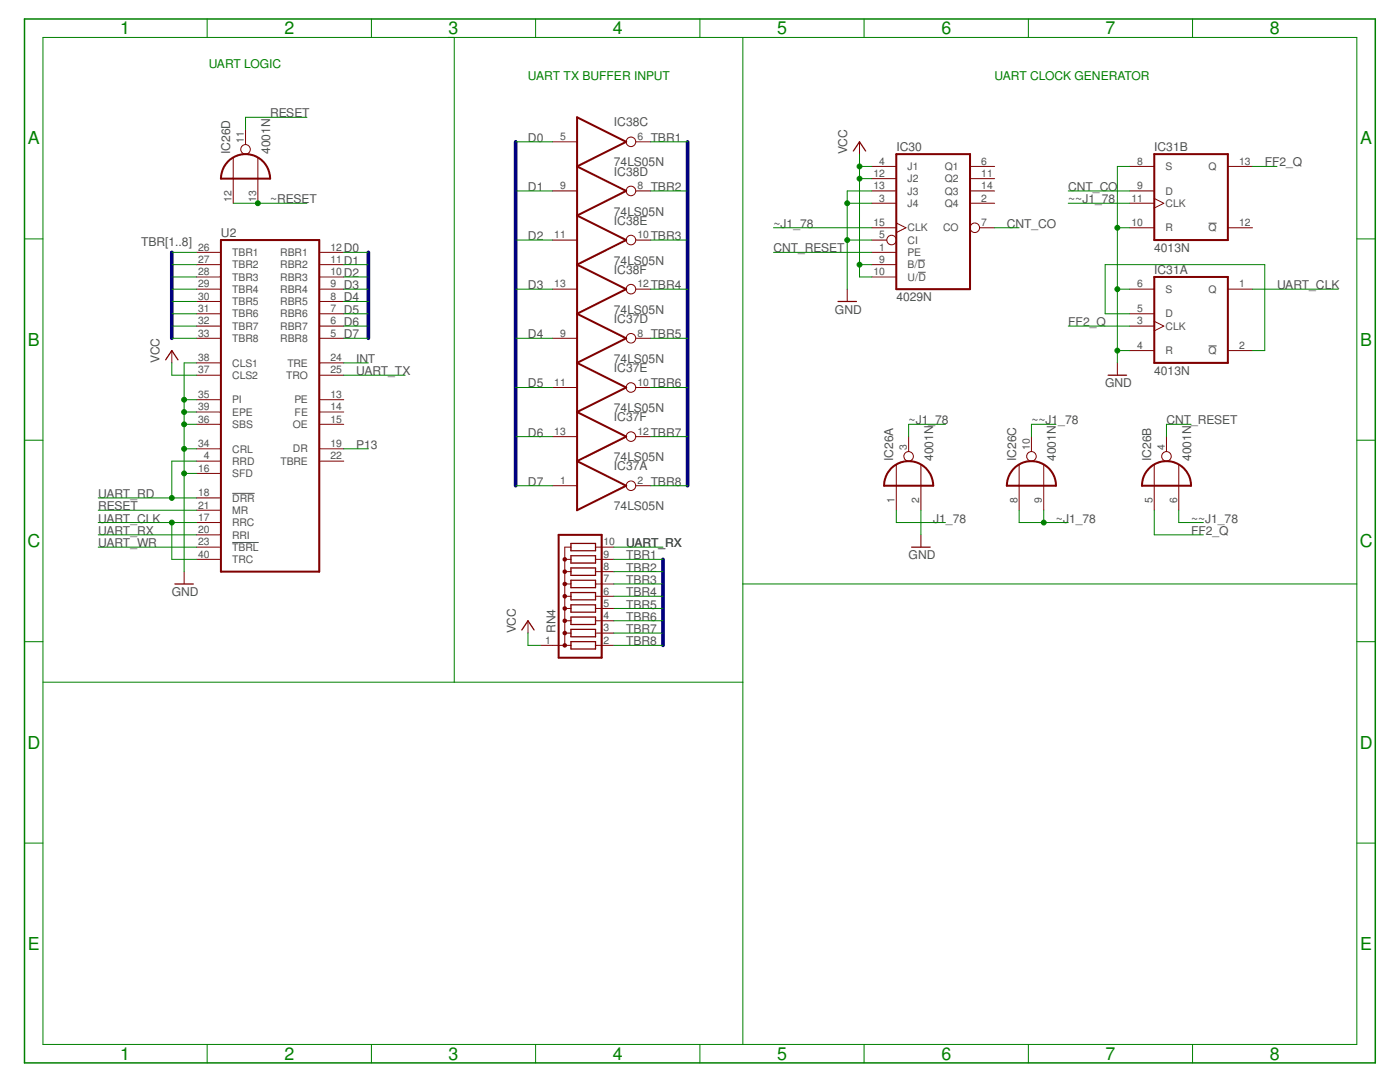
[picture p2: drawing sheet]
<svg xmlns="http://www.w3.org/2000/svg" width="279mm" height="216mm" viewBox="0 0 279 216" stroke-linecap="round" stroke-linejoin="round" font-family="sans-serif">
<path d="M183.1 51.9h1.5M183.2 54.3h1.5M241.2 44.5h1.6M241.2 69h1.6M46.4 98.4h4.4M46.4 108.2h5.2" fill="none" stroke="#505050" stroke-width=".2"/>
<g fill="none" stroke="#800000" stroke-width=".4">
<path d="M45.4 32.3a4.9 4.9 0 0 1 5.4-1.2 4.9 4.9 0 0 1 3.1 4.5h-9.8l.2-1.2a4.8 4.8 0 0 1 1.1-2.1zM115.2 23.4l9.8 4.9-9.8 4.9 9.8 4.9-9.8 4.9 9.8 4.9-9.8 4.9 9.8 4.9-9.8 4.9 9.8 4.9-9.8 4.9 9.8 4.9-9.8 4.9 9.8 4.9-9.8 4.9 9.8 4.9-9.8 4.9zM178.9 30.8h14.7v26.9h-14.7zM230.4 30.8h14.6v17.1h-14.6zM44.1 47.9h19.6v66.2h-19.6zM230.4 55.3h14.6v17.1h-14.6zM177.8 93.6a4.9 4.9 0 0 1 5.3-1.3 4.9 4.9 0 0 1 3.1 4.6h-9.8a4.9 4.9 0 0 1 1.4-3.3zM202.3 93.6a4.9 4.9 0 0 1 5.3-1.2 4.9 4.9 0 0 1 3.1 4.5h-9.8l.1-.6a5.1 5.1 0 0 1 1.3-2.7zM229.2 93.6a4.9 4.9 0 0 1 5.4-1.2 4.9 4.9 0 0 1 3.1 4.5h-9.8a4.8 4.8 0 0 1 1.3-3.3zM111.5 106.7h8.6v24.5h-8.6z"/>
<circle cx="112.7" cy="114.1" r=".25"/>
<circle cx="112.7" cy="116.5" r=".25"/>
<circle cx="112.7" cy="111.6" r=".25"/>
<circle cx="112.7" cy="119" r=".25"/>
<circle cx="112.7" cy="121.4" r=".25"/>
<circle cx="112.7" cy="123.9" r=".25"/>
<circle cx="112.7" cy="126.3" r=".25"/>
<circle cx="112.7" cy="128.8" r=".25"/>
</g>
<g fill="none" stroke="#800000" stroke-width=".2">
<path d="M46.5 31.5v9.1M49 25.8v3.1M51.5 31.5v9.1M110.3 38.1h4.9M110.3 28.3h4.9M126.9 38.1h3M126.9 28.3h3M171.5 28.3v2.5M174 33.2h4.9M174 35.6h4.9M174 38.1h4.9M193.6 33.2h4.9"/>
<path d="M193.6 35.6h4.9M193.6 38.1h4.9M225.4 33.2h5M225.4 38.1h5M230.4 39.6l1.9 1-1.9 .9M245 33.2h5M39.2 57.7h4.9M39.2 55.3h4.9M39.2 52.8h4.9M39.2 50.4h4.9M63.7 57.7h4.9M63.7 55.3h4.9"/>
<path d="M63.7 52.8h4.9M63.7 50.4h4.9M110.3 57.7h4.9M110.3 47.9h4.9M126.9 57.7h3M126.9 47.9h3M169.1 57.7v2.5M174 55.3h4.9M174 52.8h4.9M174 50.4h4.9M174 40.6h4.9M174 47.9h3"/>
<path d="M174 45.4h4.9M178.9 44.5l1.9 .9-1.9 1M193.6 40.6h4.9M195.5 45.4h3M225.4 57.7h5M225.4 40.6h5M225.4 45.4h5M245 57.7h5M245 45.4h5M34.3 70v2.4M39.2 67.5h4.9M39.2 65.1h4.9"/>
<path d="M39.2 62.6h4.9M39.2 60.2h4.9M39.2 79.8h4.9M39.2 72.4h4.9M39.2 74.9h4.9M63.7 67.5h4.9M63.7 65.1h4.9M63.7 62.6h4.9M63.7 60.2h4.9M63.7 79.8h4.9M63.7 72.4h4.9M63.7 74.9h4.9"/>
<path d="M110.3 67.5h4.9M110.3 77.3h4.9M126.9 67.5h3M126.9 77.3h3M223 72.4v2.5M225.4 65.1h5M225.4 62.6h5M225.4 70h5M230.4 64.1l1.9 1-1.9 .9M245 70h5M39.2 92h4.9M39.2 82.2h4.9"/>
<path d="M39.2 84.7h4.9M39.2 94.5h4.9M39.2 99.4h4.9M39.2 89.6h4.9M63.7 92h4.9M63.7 82.2h4.9M63.7 84.7h4.9M63.7 89.6h4.9M110.3 96.9h4.9M110.3 87.1h4.9M126.9 96.9h3M126.9 87.1h3"/>
<path d="M178.9 92.8v9M181.3 87.1v3M183.8 92.8v9M203.4 92.8v9M205.8 87.1v3M208.3 92.8v9M230.4 92.8v9M232.8 87.1v3M235.2 92.8v9M36.7 114.1v2.4M39.2 104.3h4.9M39.2 106.7h4.9"/>
<path d="M39.2 101.8h4.9M39.2 109.2h4.9M39.2 111.6h4.9M112.7 111.6h1.2M112.7 119h1.2M112.7 116.5h1.2M112.7 114.1h1.2M113.9 109.2h-1.2v19.6M118.9 109.2h3.6M118.9 111.6h3.6M118.9 119h3.6M118.9 116.5h3.6"/>
<path d="M118.9 114.1h3.6M183.8 106.7v2.5M105.4 123.9v2.4M107.8 128.8h6.1M112.7 126.3h1.2M112.7 123.9h1.2M112.7 121.4h1.2M118.9 128.8h3.6M118.9 126.3h3.6M118.9 123.9h3.6M118.9 121.4h3.6"/>
<circle cx="49" cy="29.8" r=".95"/>
<circle cx="125.9" cy="38.1" r=".95"/>
<circle cx="125.9" cy="28.3" r=".95"/>
<circle cx="125.9" cy="57.7" r=".95"/>
<circle cx="125.9" cy="47.9" r=".95"/>
<circle cx="177.9" cy="47.9" r=".95"/>
<circle cx="194.5" cy="45.4" r=".95"/>
<circle cx="125.9" cy="77.3" r=".95"/>
<circle cx="125.9" cy="67.5" r=".95"/>
<circle cx="125.9" cy="96.9" r=".95"/>
<circle cx="125.9" cy="87.1" r=".95"/>
<circle cx="181.3" cy="91.1" r=".95"/>
<circle cx="205.8" cy="91.1" r=".95"/>
<circle cx="232.8" cy="91.1" r=".95"/>
</g>
<g fill="none" stroke="#800000" stroke-width=".25">
<path d="M170.3 30.1l1.2-1.8 1.3 1.8M33.1 71.8l1.2-1.8 1.2 1.8M167.2 60.2h3.7M221.1 74.9h3.7M34.9 116.5h3.7M113.9 108.4h5v1.5h-5zM113.9 110.9h5v1.5h-5zM113.9 113.3h5v1.5h-5zM113.9 115.8h5v1.5h-5zM113.9 118.2h5v1.5h-5zM181.9 109.2h3.7M104.1 125.7l1.3-1.8 1.2 1.8"/>
<path d="M113.9 128h5v1.5h-5zM113.9 120.7h5v1.5h-5zM113.9 123.1h5v1.5h-5zM113.9 125.6h5v1.5h-5z"/>
</g>
<path d="M102.9 28.3v68.6M137.2 28.3v68.6M34.3 50.4v17.1M73.5 50.4v17.1M132.3 111.6v17.2" fill="none" stroke="#000080" stroke-width=".74"/>
<path d="M4.9 3.8h269.6v208.3h-269.6z" fill="none" stroke="#008000" stroke-width=".3"/>
<g fill="none" stroke="#008000" stroke-width=".2">
<path d="M8.6 7.5h262.2v200.9h-262.2zM41.3 3.8v3.7M74.1 3.8v3.7M90.7 7.5v128.6M106.9 3.8v3.7M139.7 3.8v3.7M148.3 7.5v200.9M172.4 3.8v3.7M205.2 3.8v3.7M238 3.8v3.7M61.3 23.4h-12.3v2.4M102.9 38.1h7.4"/>
<path d="M102.9 28.3h7.4M129.9 38.1h7.3M129.9 28.3h7.3M171.5 33.2h2.5M171.5 30.8v24.5h2.5M171.5 35.6h2.5M174 38.1h-4.9v19.6M213.2 38.1h12.2M225.4 33.2h-2.4v39.2M250 33.2h4.8M4.9 47.7h3.7M34.3 57.7h4.9"/>
<path d="M34.3 52.8h4.9M34.3 55.3h4.9M34.3 50.4h4.9M46.5 40.6h14.8M68.6 57.7h4.9M68.6 52.8h4.9M68.6 55.3h4.9M68.6 50.4h4.9M102.9 47.9h7.4M102.9 57.7h7.4M129.9 47.9h7.3M129.9 57.7h7.3"/>
<path d="M154.4 45.4h19.6M154.4 50.4h19.6M169.1 40.6h4.9M169.1 47.9h4.9M171.5 52.8h2.5M198.5 45.4h4.9M213.2 40.6h12.2M223 57.7h2.4M223 45.4h2.4M250 57.7h17.1M270.8 47.7h3.7M34.3 72.4v2.5h4.9"/>
<path d="M34.3 67.5h4.9M34.3 60.2h4.9M34.3 62.6h4.9M34.3 65.1h4.9M36.7 79.8h2.5M39.2 72.4h-2.5v41.7M68.6 72.4h4.9M68.6 74.9h12.3M68.6 67.5h4.9M68.6 60.2h4.9M68.6 62.6h4.9M68.6 65.1h4.9"/>
<path d="M102.9 67.5h7.4M102.9 77.3h7.4M129.9 67.5h7.3M129.9 77.3h7.3M213.2 65.1h12.2M223 70h2.4M225.4 62.6h-4.8v-9.8h31.8v17.2h-2.4M4.9 87.8h3.7M19.6 99.4h19.6M36.7 82.2h2.5M36.7 84.7h2.5M36.7 94.5h2.5"/>
<path d="M36.7 89.6h2.5M39.2 92h-4.9v7.4M68.6 89.6h4.9M102.9 87.1h7.4M102.9 96.9h7.4M129.9 87.1h7.3M129.9 96.9h7.3M188.7 84.7h-7.4v2.4M210.7 84.7h-4.9v2.4M237.7 84.7h-4.9v2.4M270.8 87.8h3.7M19.6 101.8h19.6"/>
<path d="M19.6 104.3h19.6M19.6 106.7h19.6M19.6 109.2h19.6M34.3 104.3v7.3h4.9M122.5 111.6h9.8M122.5 114.1h9.8M122.5 116.5h9.8M122.5 119h9.8M122.5 109.2h9.8M148.3 116.5h122.5M178.9 101.8v2.5h9.8M183.8 101.8v4.9"/>
<path d="M203.4 101.8v2.5h9.8M208.3 101.8v2.5M230.4 101.8v4.9h9.8M235.2 101.8v2.5h5M4.9 128h3.7M8.6 136.1h139.7M105.4 126.3v2.5h2.4M122.5 128.8h9.8M122.5 121.4h9.8M122.5 123.9h9.8M122.5 126.3h9.8M270.8 128h3.7"/>
<path d="M4.9 168.2h3.7M270.8 168.2h3.7M41.3 208.4v3.7M74.1 208.4v3.7M106.9 208.4v3.7M139.7 208.4v3.7M172.4 208.4v3.7M205.2 208.4v3.7M238 208.4v3.7"/>
</g>
<g fill="#008000" stroke="#008000" stroke-width=".2">
<circle cx="36.7" cy="79.8" r=".49"/>
<circle cx="36.7" cy="82.2" r=".49"/>
<circle cx="36.7" cy="84.7" r=".49"/>
<circle cx="36.7" cy="94.5" r=".49"/>
<circle cx="36.7" cy="89.6" r=".49"/>
<circle cx="169.1" cy="40.6" r=".49"/>
<circle cx="169.1" cy="47.9" r=".49"/>
<circle cx="223" cy="70" r=".49"/>
<circle cx="223" cy="45.4" r=".49"/>
<circle cx="223" cy="57.7" r=".49"/>
<circle cx="171.5" cy="33.2" r=".49"/>
<circle cx="171.5" cy="35.6" r=".49"/>
<circle cx="171.5" cy="52.8" r=".49"/>
<circle cx="51.5" cy="40.6" r=".49"/>
<circle cx="34.3" cy="99.4" r=".49"/>
<circle cx="34.3" cy="104.3" r=".49"/>
<circle cx="208.3" cy="104.3" r=".49"/>
</g>
<g font-size="3.6" fill="#008000">
<text x="24" y="6.9">1</text>
<text x="56.8" y="6.9">2</text>
<text x="89.5" y="6.9">3</text>
<text x="122.3" y="6.9">4</text>
<text x="155.1" y="6.9">5</text>
<text x="187.9" y="6.9">6</text>
<text x="220.6" y="6.9">7</text>
<text x="253.4" y="6.9">8</text>
<text x="5.5" y="28.8">A</text>
<text x="271.4" y="28.8">A</text>
<text x="5.5" y="69">B</text>
<text x="271.4" y="69">B</text>
<text x="5.5" y="109.2">C</text>
<text x="271.4" y="109.2">C</text>
<text x="5.5" y="149.4">D</text>
<text x="271.4" y="149.4">D</text>
<text x="5.5" y="189.6">E</text>
<text x="271.4" y="189.6">E</text>
<text x="24" y="211.5">1</text>
<text x="56.8" y="211.5">2</text>
<text x="89.5" y="211.5">3</text>
<text x="122.3" y="211.5">4</text>
<text x="155.1" y="211.5">5</text>
<text x="187.9" y="211.5">6</text>
<text x="220.6" y="211.5">7</text>
<text x="253.4" y="211.5">8</text>
</g>
<g font-size="2.4" fill="#008000">
<text x="41.6" y="13.6">UART LOGIC</text>
<text x="105.4" y="16">UART TX BUFFER INPUT</text>
<text x="198.5" y="16">UART CLOCK GENERATOR</text>
</g>
<g font-size="2.4" fill="#505050">
<text x="53.9" y="23.4">RESET</text>
<text x="105.4" y="28.3">D0</text>
<text x="122.5" y="25.2">IC38C</text>
<text x="129.9" y="28.3">TBR1</text>
<text x="45.9" y="30.8" transform="rotate(-90 45.9 30.8)">IC26D</text>
<text x="53.9" y="30.8" transform="rotate(-90 53.9 30.8)">4001N</text>
<text x="122.5" y="33.2">74LS05N</text>
<text x="122.5" y="35">IC38D</text>
<text x="169.1" y="30.8" transform="rotate(-90 169.1 30.8)">VCC</text>
<text x="178.9" y="30.1">IC30</text>
<text x="230.3" y="30.1">IC31B</text>
<text x="252.4" y="33.2">FF2_Q</text>
<text x="53.9" y="40.6">~RESET</text>
<text x="105.4" y="38.1">D1</text>
<text x="129.9" y="38.1">TBR2</text>
<text x="213.2" y="40.6">~~J1_78</text>
<text x="213.2" y="38.1">CNT_CO</text>
<text x="44.1" y="47.3">U2</text>
<text x="105.4" y="47.9">D2</text>
<text x="122.5" y="43">74LS05N</text>
<text x="122.5" y="44.8">IC38E</text>
<text x="129.9" y="47.9">TBR3</text>
<text x="154.4" y="45.5">~J1_78</text>
<text x="200.9" y="45.5">CNT_CO</text>
<text x="28.2" y="49.1">TBR[1..8]</text>
<text x="68.6" y="50.4">D0</text>
<text x="68.6" y="52.8">D1</text>
<text x="122.5" y="52.8">74LS05N</text>
<text x="154.4" y="50.4">CNT_RESET</text>
<text x="230.3" y="50.4">4013N</text>
<text x="68.6" y="55.3">D2</text>
<text x="68.6" y="57.7">D3</text>
<text x="105.4" y="57.7">D3</text>
<text x="122.5" y="54.6">IC38F</text>
<text x="129.9" y="57.7">TBR4</text>
<text x="230.3" y="54.6">IC31A</text>
<text x="254.9" y="57.7">UART_CLK</text>
<text x="68.6" y="60.2">D4</text>
<text x="68.6" y="62.6">D5</text>
<text x="68.6" y="65.1">D6</text>
<text x="122.5" y="62.6">74LS05N</text>
<text x="122.5" y="64.4">IC37D</text>
<text x="166.6" y="62.6">GND</text>
<text x="178.9" y="60.2">4029N</text>
<text x="213.2" y="65.1">FF2_Q</text>
<text x="68.6" y="67.5">D7</text>
<text x="105.4" y="67.5">D4</text>
<text x="129.9" y="67.5">TBR5</text>
<text x="31.8" y="72.4" transform="rotate(-90 31.8 72.4)">VCC</text>
<text x="71.1" y="72.4">INT</text>
<text x="71.1" y="74.9">UART_TX</text>
<text x="105.4" y="77.3">D5</text>
<text x="122.5" y="72.4">74LS05N</text>
<text x="122.5" y="74.2">IC37E</text>
<text x="129.9" y="77.3">TBR6</text>
<text x="220.5" y="77.3">GND</text>
<text x="230.3" y="74.9">4013N</text>
<text x="122.5" y="82.2">74LS05N</text>
<text x="71.1" y="89.6">P13</text>
<text x="105.4" y="87.1">D6</text>
<text x="122.5" y="84.1">IC37F</text>
<text x="129.9" y="87.1">TBR7</text>
<text x="181.3" y="84.7">~J1_78</text>
<text x="205.8" y="84.7">~~J1_78</text>
<text x="232.8" y="84.7">CNT_RESET</text>
<text x="122.5" y="92">74LS05N</text>
<text x="122.5" y="93.9">IC37A</text>
<text x="178.3" y="92" transform="rotate(-90 178.3 92)">IC26A</text>
<text x="186.2" y="92" transform="rotate(-90 186.2 92)">4001N</text>
<text x="202.8" y="92" transform="rotate(-90 202.8 92)">IC26C</text>
<text x="210.7" y="92" transform="rotate(-90 210.7 92)">4001N</text>
<text x="229.7" y="92" transform="rotate(-90 229.7 92)">IC26B</text>
<text x="237.7" y="92" transform="rotate(-90 237.7 92)">4001N</text>
<text x="19.6" y="101.8">RESET</text>
<text x="19.6" y="99.4">UART_RD</text>
<text x="105.4" y="96.9">D7</text>
<text x="122.5" y="101.8">74LS05N</text>
<text x="129.9" y="96.9">TBR8</text>
<text x="19.6" y="104.3">UART_CLK</text>
<text x="19.6" y="106.7">UART_RX</text>
<text x="186.2" y="104.3">J1_78</text>
<text x="210.7" y="104.3">~J1_78</text>
<text x="237.7" y="104.3">~~J1_78</text>
<text x="237.7" y="106.7">FF2_Q</text>
<text x="19.6" y="109.2">UART_WR</text>
<text x="125" y="111.6">TBR1</text>
<text x="125" y="109.2">UART_RX</text>
<text x="181.3" y="111.6">GND</text>
<text x="34.3" y="119">GND</text>
<text x="125" y="114.1">TBR2</text>
<text x="125" y="116.5">TBR3</text>
<text x="125" y="119">TBR4</text>
<text x="125" y="121.4">TBR5</text>
<text x="125" y="123.9">TBR6</text>
<text x="102.9" y="126.3" transform="rotate(-90 102.9 126.3)">VCC</text>
<text x="110.9" y="126.3" transform="rotate(-90 110.9 126.3)">RN4</text>
<text x="125" y="126.3">TBR7</text>
<text x="125" y="128.8">TBR8</text>
</g>
<g font-size="2.1" fill="#505050">
<text x="48.7" y="28.5" transform="rotate(-90 48.7 28.5)">11</text>
<text x="111.8" y="28">5</text>
<text x="127.2" y="28">6</text>
<text x="174.3" y="35.3">12</text>
<text x="175.5" y="32.9">4</text>
<text x="181.1" y="33.9">J1</text>
<text x="188.6" y="33.9">Q1</text>
<text x="195.8" y="32.9">6</text>
<text x="195.8" y="35.3">11</text>
<text x="227" y="32.9">8</text>
<text x="232.6" y="33.9">S</text>
<text x="241.2" y="33.9">Q</text>
<text x="247.3" y="32.9">13</text>
<text x="46.2" y="40.2" transform="rotate(-90 46.2 40.2)">12</text>
<text x="51.1" y="40.2" transform="rotate(-90 51.1 40.2)">13</text>
<text x="111.8" y="37.8">9</text>
<text x="127.2" y="37.8">8</text>
<text x="174.3" y="37.8">13</text>
<text x="175.5" y="40.2">3</text>
<text x="181.1" y="41.3">J4</text>
<text x="181.1" y="36.4">J2</text>
<text x="181.1" y="38.8">J3</text>
<text x="188.6" y="41.3">Q4</text>
<text x="188.6" y="36.4">Q2</text>
<text x="188.6" y="38.8">Q3</text>
<text x="195.8" y="40.2">2</text>
<text x="195.8" y="37.8">14</text>
<text x="225.8" y="40.2">11</text>
<text x="227" y="37.8">9</text>
<text x="232.6" y="41.3">CLK</text>
<text x="232.6" y="38.8">D</text>
<text x="110.6" y="47.6">11</text>
<text x="127.2" y="47.6">10</text>
<text x="174.3" y="45.1">15</text>
<text x="175.5" y="47.6">5</text>
<text x="181.1" y="46.2">CLK</text>
<text x="188.2" y="46.2">CO</text>
<text x="195.8" y="45.1">7</text>
<text x="225.8" y="45.1">10</text>
<text x="232.6" y="46.2">R</text>
<text x="241.2" y="46.2">Q</text>
<text x="247.3" y="45.1">12</text>
<text x="39.5" y="50">26</text>
<text x="39.5" y="52.5">27</text>
<text x="46.4" y="51.1">TBR1</text>
<text x="46.4" y="53.5">TBR2</text>
<text x="55.9" y="53.5">RBR2</text>
<text x="55.9" y="51.1">RBR1</text>
<text x="66" y="52.5">11</text>
<text x="66" y="50">12</text>
<text x="175.5" y="50">1</text>
<text x="175.5" y="52.5">9</text>
<text x="181.1" y="51.1">PE</text>
<text x="181.1" y="48.6">CI</text>
<text x="181.1" y="53.5">B/D</text>
<text x="39.5" y="54.9">28</text>
<text x="39.5" y="57.4">29</text>
<text x="39.5" y="59.8">30</text>
<text x="46.4" y="56">TBR3</text>
<text x="46.4" y="58.4">TBR4</text>
<text x="55.9" y="58.4">RBR4</text>
<text x="55.9" y="56">RBR3</text>
<text x="66" y="59.8">8</text>
<text x="66" y="57.4">9</text>
<text x="66" y="54.9">10</text>
<text x="110.6" y="57.4">13</text>
<text x="127.2" y="57.4">12</text>
<text x="174.3" y="54.9">10</text>
<text x="181.1" y="56">U/D</text>
<text x="227" y="57.4">6</text>
<text x="232.6" y="58.4">S</text>
<text x="241.2" y="58.4">Q</text>
<text x="247.3" y="57.4">1</text>
<text x="39.5" y="62.3">31</text>
<text x="39.5" y="64.7">32</text>
<text x="46.4" y="60.9">TBR5</text>
<text x="46.4" y="63.3">TBR6</text>
<text x="46.4" y="65.8">TBR7</text>
<text x="55.9" y="65.8">RBR7</text>
<text x="55.9" y="63.3">RBR6</text>
<text x="55.9" y="60.9">RBR5</text>
<text x="66" y="64.7">6</text>
<text x="66" y="62.3">7</text>
<text x="227" y="64.7">3</text>
<text x="227" y="62.3">5</text>
<text x="232.6" y="65.8">CLK</text>
<text x="232.6" y="63.3">D</text>
<text x="39.5" y="67.2">33</text>
<text x="46.4" y="68.2">TBR8</text>
<text x="55.9" y="68.2">RBR8</text>
<text x="66" y="67.2">5</text>
<text x="111.8" y="67.2">9</text>
<text x="127.2" y="67.2">8</text>
<text x="227" y="69.6">4</text>
<text x="232.6" y="70.7">R</text>
<text x="241.2" y="70.7">Q</text>
<text x="247.3" y="69.6">2</text>
<text x="39.5" y="74.5">37</text>
<text x="39.5" y="72.1">38</text>
<text x="46.4" y="75.6">CLS2</text>
<text x="46.4" y="73.1">CLS1</text>
<text x="57.1" y="75.6">TRO</text>
<text x="57.4" y="73.1">TRE</text>
<text x="66" y="72.1">24</text>
<text x="66" y="74.5">25</text>
<text x="110.6" y="77">11</text>
<text x="127.2" y="77">10</text>
<text x="39.5" y="79.4">35</text>
<text x="39.5" y="81.9">39</text>
<text x="46.4" y="80.5">PI</text>
<text x="46.4" y="82.9">EPE</text>
<text x="58.7" y="80.5">PE</text>
<text x="58.8" y="82.9">FE</text>
<text x="66" y="79.4">13</text>
<text x="66" y="81.9">14</text>
<text x="39.5" y="89.2">34</text>
<text x="39.5" y="84.3">36</text>
<text x="46.4" y="85.4">SBS</text>
<text x="58.4" y="85.4">OE</text>
<text x="66" y="84.3">15</text>
<text x="66" y="89.2">19</text>
<text x="110.6" y="86.8">13</text>
<text x="127.2" y="86.8">12</text>
<text x="181" y="89.8" transform="rotate(-90 181 89.8)">3</text>
<text x="205.5" y="89.8" transform="rotate(-90 205.5 89.8)">10</text>
<text x="232.5" y="89.8" transform="rotate(-90 232.5 89.8)">4</text>
<text x="39.5" y="94.1">16</text>
<text x="40.7" y="91.7">4</text>
<text x="46.4" y="92.7">RRD</text>
<text x="46.4" y="95.2">SFD</text>
<text x="46.4" y="90.3">CRL</text>
<text x="56" y="92.7">TBRE</text>
<text x="58.4" y="90.3">DR</text>
<text x="66" y="91.7">22</text>
<text x="39.5" y="99">18</text>
<text x="39.5" y="101.5">21</text>
<text x="46.4" y="100.1">DRR</text>
<text x="111.8" y="96.6">1</text>
<text x="127.2" y="96.6">2</text>
<text x="178.5" y="100.3" transform="rotate(-90 178.5 100.3)">1</text>
<text x="183.4" y="100.3" transform="rotate(-90 183.4 100.3)">2</text>
<text x="203" y="100.3" transform="rotate(-90 203 100.3)">8</text>
<text x="208" y="100.3" transform="rotate(-90 208 100.3)">9</text>
<text x="230" y="100.3" transform="rotate(-90 230 100.3)">5</text>
<text x="234.9" y="100.3" transform="rotate(-90 234.9 100.3)">6</text>
<text x="39.5" y="103.9">17</text>
<text x="39.5" y="106.4">20</text>
<text x="46.4" y="105">RRC</text>
<text x="46.4" y="107.5">RRI</text>
<text x="46.4" y="102.6">MR</text>
<text x="39.5" y="108.8">23</text>
<text x="39.5" y="111.3">40</text>
<text x="46.4" y="109.9">TBRL</text>
<text x="46.4" y="112.4">TRC</text>
<text x="120.4" y="113.7">8</text>
<text x="120.4" y="111.3">9</text>
<text x="120.4" y="108.8">10</text>
<text x="120.4" y="118.6">6</text>
<text x="120.4" y="116.2">7</text>
<text x="120.4" y="126">3</text>
<text x="120.4" y="123.5">4</text>
<text x="120.4" y="121.1">5</text>
<text x="108.8" y="128.4">1</text>
<text x="120.4" y="128.4">2</text>
</g>
</svg>
